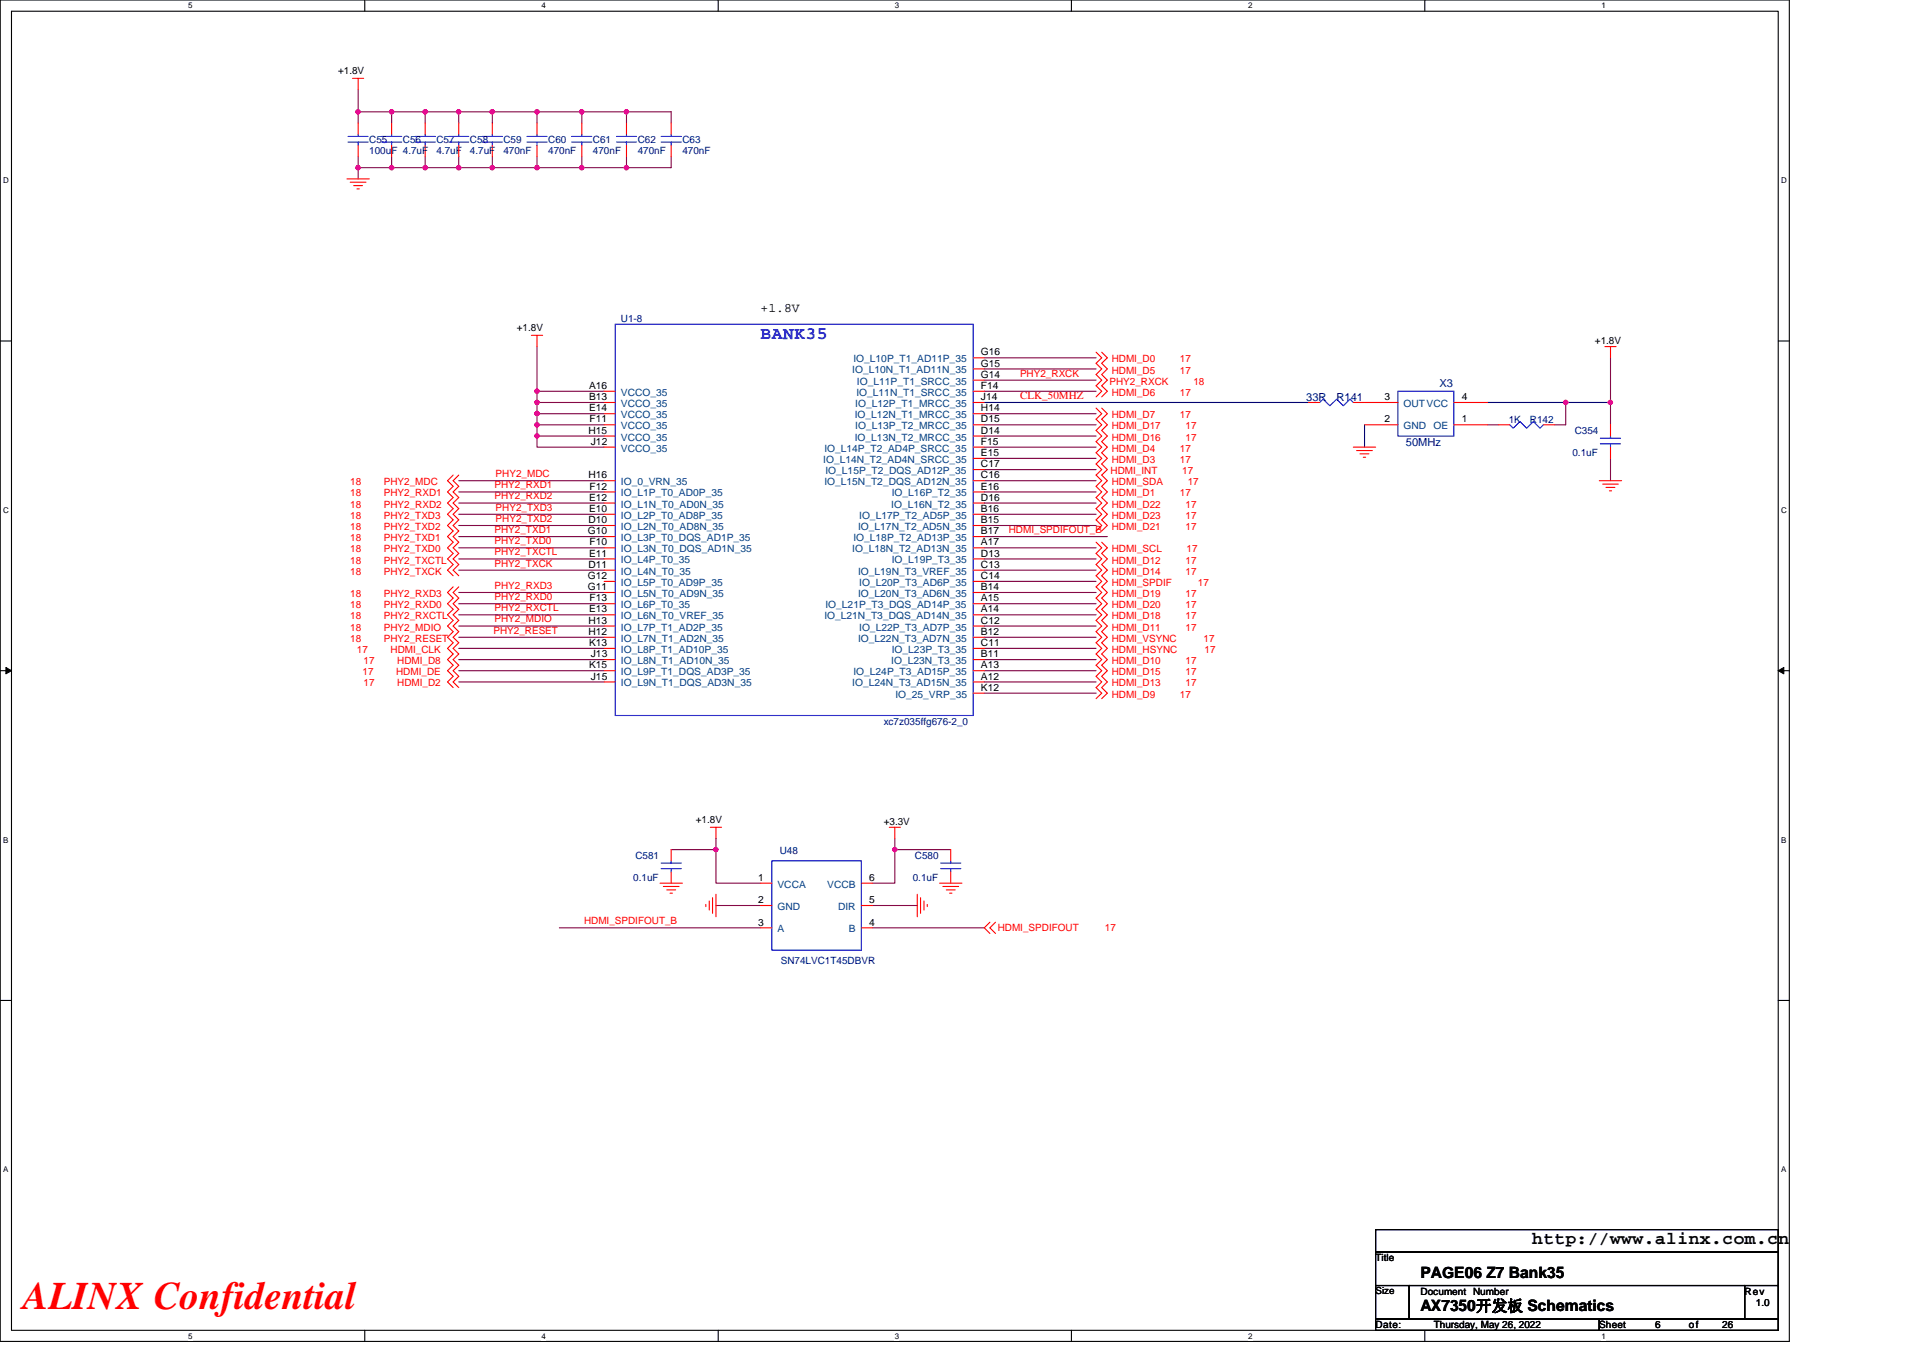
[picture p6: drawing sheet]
<svg xmlns="http://www.w3.org/2000/svg" width="297mm" height="210mm" viewBox="0 0 297 210" stroke-linecap="round" stroke-linejoin="round" font-family="sans-serif">
<path d="M0 0h276.4v207.3h-276.4zM1.8 1.7h272.9v203.8h-272.9z" fill="none" stroke="#000" stroke-width=".17"/>
<g fill="#fff">
<path d="M29.1 .2h.6v1.4h-.6z"/>
<path d="M29.1 205.7h.6v1.4h-.6z"/>
</g>
<path d="M56.3 0v1.7M56.3 205.5v1.8" fill="none" stroke="#000" stroke-width=".17"/>
<g fill="#fff">
<path d="M83.6 .2h.7v1.4h-.7z"/>
<path d="M83.6 205.7h.7v1.4h-.7z"/>
</g>
<path d="M110.9 0v1.7M110.9 205.5v1.8" fill="none" stroke="#000" stroke-width=".17"/>
<g fill="#fff">
<path d="M138.2 .2h.7v1.4h-.7z"/>
<path d="M138.2 205.7h.7v1.4h-.7z"/>
</g>
<path d="M165.5 0v1.7M165.5 205.5v1.8" fill="none" stroke="#000" stroke-width=".17"/>
<g fill="#fff">
<path d="M192.8 .2h.6v1.4h-.6z"/>
<path d="M192.8 205.7h.6v1.4h-.6z"/>
</g>
<path d="M220.1 0v1.7M220.1 205.5v1.8" fill="none" stroke="#000" stroke-width=".17"/>
<g fill="#fff">
<path d="M247.4 .2h.6v1.4h-.6z"/>
<path d="M247.4 205.7h.6v1.4h-.6z"/>
<path d="M.5 27.2h.8v1.4h-.8z"/>
<path d="M275.1 27.2h.9v1.4h-.9z"/>
<path d="M.5 78.1h.8v1.4h-.8z"/>
<path d="M275.1 78.1h.9v1.4h-.9z"/>
</g>
<path d="M0 52.7h1.8M274.7 52.7h1.7" fill="none" stroke="#000" stroke-width=".17"/>
<g fill="#fff">
<path d="M.5 129.1h.8v1.4h-.8z"/>
<path d="M275.1 129.1h.8v1.4h-.8z"/>
</g>
<path d="M0 103.6h1.8M274.7 103.6h1.7" fill="none" stroke="#000" stroke-width=".17"/>
<path d="M.9 103.1l.9 .5-.9 .5zM274.7 103.6l.8-.5v1z" fill="#000" stroke="#000" stroke-width=".15"/>
<g fill="#fff">
<path d="M.5 180h.8v1.4h-.8z"/>
<path d="M275.1 180h.8v1.4h-.8z"/>
</g>
<path d="M0 154.6h1.8M274.7 154.6h1.7M212.5 190h62.2v3.5h-62.2zM212.5 193.5h62.2v5.1h-62.2zM212.5 198.6h5.2v5.2h-5.2zM217.7 198.6h51.8v5.2h-51.8zM269.5 198.6h5.2v5.2h-5.2zM212.5 203.8h34.5v1.7h-34.5zM247 203.8h27.7v1.7h-27.7z" fill="none" stroke="#000" stroke-width=".17"/>
<g fill="none" stroke="#800040" stroke-width=".17">
<path d="M55.3 13.8v3.5M60.5 17.3h5.2M60.5 17.3v1.7M60.5 17.3h-5.2v1.7M65.7 17.3v1.7M65.7 17.3h5.2M70.9 17.3v1.7M70.9 17.3h5.1M76 17.3v1.7M76 17.3h6.9M82.9 17.3v1.7M82.9 17.3h7"/>
<path d="M89.9 17.3h6.9M89.9 17.3v1.7M96.8 17.3h6.9v1.7M96.8 17.3v1.7M55.3 25.9h5.2M55.3 25.9v1.7M55.3 24.2v1.7M60.5 24.2v1.7M60.5 25.9h5.2M65.7 24.2v1.7M65.7 25.9h5.2M70.9 24.2v1.7"/>
<path d="M70.9 25.9h5.1M76 24.2v1.7M76 25.9h6.9M82.9 24.2v1.7M82.9 25.9h7M89.9 25.9h6.9M89.9 24.2v1.7M96.8 24.2v1.7M103.7 24.2v1.7h-6.9M82.9 53.6v6.9h10.4M152 58.7h17.3M152 57h17.3"/>
<path d="M152 55.3h17.3M248.8 55.3v10.3M70.9 74.3h22.4M70.9 79.5h22.4M70.9 77.7h22.4M70.9 76h22.4M82.9 63.9v1.7M82.9 62.2v1.7M82.9 60.5v1.7M82.9 67.4v1.7h10.4M82.9 65.6v1.8h10.4M82.9 65.6h10.4"/>
<path d="M82.9 63.9h10.4M82.9 62.2h10.4M152 63.9h17.3M152 76h17.3M152 70.8h17.3M152 60.5h17.3M152 74.3h17.3M152 65.6h17.3M152 77.7h17.3M152 69.1h17.3M152 67.4h17.3M152 79.5h17.3"/>
<path d="M152 72.6h17.3M229.8 65.6h1.7M241.8 62.2v3.4h-1.7M248.8 70.8v3.5M70.9 91.5h22.4M70.9 98.5h22.4M70.9 84.6h22.4M70.9 86.4h22.4M70.9 81.2h22.4M70.9 82.9h22.4M70.9 88.1h22.4M70.9 93.3h22.4"/>
<path d="M70.9 96.7h22.4M70.9 95h22.4M152 82.9h19M152 86.4h17.3M152 95h17.3M152 84.6h17.3M152 81.2h17.3M152 98.5h17.3M152 96.7h17.3M152 88.1h17.3M152 93.3h17.3M152 91.5h17.3"/>
<path d="M152 89.8h17.3M70.9 100.2h22.4M70.9 103.6h22.4M70.9 101.9h22.4M70.9 105.4h22.4M152 105.4h17.3M152 103.6h17.3M152 101.9h17.3M152 107.1h17.3M152 100.2h17.3M110.6 139.9h6.9M110.6 131.3v5.2h6.9"/>
<path d="M110.6 129.5v1.8h-6.9M134.8 139.9h6.9M138.2 129.5v1.8M138.2 131.3v5.2h-3.4M138.2 131.3h8.7M86.4 143.4h31.1M134.8 143.4h17.2"/>
</g>
<g fill="#f0f" stroke="#f0f" stroke-width=".17">
<circle cx="89.8" cy="25.9" r=".34"/>
<circle cx="82.9" cy="25.9" r=".34"/>
<circle cx="55.3" cy="25.9" r=".34"/>
<circle cx="55.3" cy="17.3" r=".34"/>
<circle cx="60.5" cy="17.3" r=".34"/>
<circle cx="60.5" cy="25.9" r=".34"/>
<circle cx="76" cy="25.9" r=".34"/>
<circle cx="89.8" cy="17.3" r=".34"/>
<circle cx="96.8" cy="25.9" r=".34"/>
<circle cx="76" cy="17.3" r=".34"/>
<circle cx="65.7" cy="17.3" r=".34"/>
<circle cx="70.8" cy="17.3" r=".34"/>
<circle cx="96.8" cy="17.3" r=".34"/>
<circle cx="82.9" cy="17.3" r=".34"/>
<circle cx="65.7" cy="25.9" r=".34"/>
<circle cx="70.8" cy="25.9" r=".34"/>
<circle cx="82.9" cy="67.3" r=".34"/>
<circle cx="82.9" cy="65.6" r=".34"/>
<circle cx="82.9" cy="63.9" r=".34"/>
<circle cx="83" cy="62.2" r=".33"/>
<circle cx="82.9" cy="60.4" r=".34"/>
<circle cx="248.8" cy="62.2" r=".33"/>
<circle cx="241.9" cy="62.2" r=".33"/>
<circle cx="110.6" cy="131.3" r=".33"/>
<circle cx="138.2" cy="131.3" r=".33"/>
</g>
<path d="M152 62.2h50.1M210.8 65.6v3.5M229.8 62.2h19" fill="none" stroke="#000080" stroke-width=".17"/>
<g fill="none" stroke="#f00" stroke-width=".17">
<path d="M54.5 12.1h1.7M55.3 12.1v1.7M55.3 19v1.7M60.5 19v1.7M65.7 19v1.7M70.9 19v1.7M76 19v1.7M82.9 19v1.7M89.9 19v1.7M96.8 19v1.7M103.7 19v1.7M53.6 27.6h3.4"/>
<path d="M54.1 28.2h2.4M54.6 28.7h1.4M55.1 29.2h.4M55.3 22.5v1.7M60.5 22.5v1.7M65.7 22.5v1.7M70.9 22.5v1.7M76 22.5v1.7M82.9 22.5v1.7M89.9 22.5v1.7M96.8 22.5v1.7M103.7 22.5v1.7"/>
<path d="M82.1 51.8h1.7M82.9 51.8v1.8M150.3 55.3h1.7M150.3 57h1.7M150.3 58.7h1.7M169.3 54.4l.9 .9-.9 .8 .9 .9-.9 .9 .9 .8-.9 .9 .9 .9-.9 .8M170.2 54.4l.8 .9-.8 .8 .8 .9-.8 .9 .8 .8-.8 .9 .8 .9-.8 .8M247.9 53.6h1.7M248.8 53.6v1.7M70 73.4l-.9 .9 .9 .8-.9 .9 .9 .9-.9 .8 .9 .9-.9 .9 .9 .8-.9 .9 .9 .8-.9 .9 .9 .9-.9 .8 .9 .9-.9 .9 .9 .8-.9 .9 .9 .9M70.9 73.4l-.9 .9 .9 .8-.9 .9 .9 .9-.9 .8 .9 .9-.9 .9 .9 .8-.9 .9 .9 .8-.9 .9 .9 .9-.9 .8 .9 .9-.9 .9 .9 .8-.9 .9 .9 .9M93.3 74.3h1.7"/>
<path d="M93.3 76h1.7M93.3 77.7h1.7M93.3 79.5h1.7M93.3 60.5h1.7M93.3 62.2h1.7M93.3 63.9h1.7M93.3 65.6h1.7M93.3 67.4h1.7M93.3 69.1h1.7M150.3 60.5h1.7M150.3 62.2h1.7M150.3 63.9h1.7"/>
<path d="M150.3 65.6h1.7M150.3 67.4h1.7M150.3 69.1h1.7M150.3 70.8h1.7M150.3 72.6h1.7M150.3 74.3h1.7M150.3 76h1.7M150.3 77.7h1.7M150.3 79.5h1.7M169.3 63.1l.9 .8-.9 .9 .9 .8-.9 .9 .9 .9-.9 .8 .9 .9-.9 .9 .9 .8-.9 .9 .9 .9-.9 .8 .9 .9-.9 .8 .9 .9-.9 .9 .9 .8-.9 .9 .9 .9-.9 .8 .9 .9-.9 .8M170.2 63.1l.8 .8-.8 .9 .8 .8-.8 .9 .8 .9-.8 .8 .8 .9-.8 .9 .8 .8-.8 .9 .8 .9-.8 .8 .8 .9-.8 .8 .8 .9-.8 .9 .8 .8-.8 .9 .8 .9-.8 .8 .8 .9-.8 .8M202.1 62.2h1.8"/>
<path d="M209 69.1h3.5M209 62.2h6.9M209.5 69.6h2.5M210.1 70.1h1.4M210.6 70.7h.3M210.8 65.6h5.1M224.6 62.2h5.2M224.6 65.6h5.2M231.5 65.6h1.7M238.4 65.6h1.7M247 74.3h3.5M247.6 74.8h2.4"/>
<path d="M248.1 75.3h1.3M248.6 75.8h.3M248.8 65.6v1.8M248.8 69.1v1.7M70 90.7l-.9 .8 .9 .9-.9 .9 .9 .8-.9 .9 .9 .9-.9 .8 .9 .9-.9 .9 .9 .8-.9 .9 .9 .8-.9 .9 .9 .9-.9 .8 .9 .9-.9 .9 .9 .8M70.9 90.7l-.9 .8 .9 .9-.9 .9 .9 .8-.9 .9 .9 .9-.9 .8 .9 .9-.9 .9 .9 .8-.9 .9 .9 .8-.9 .9 .9 .9-.9 .8 .9 .9-.9 .9 .9 .8M93.3 81.2h1.7M93.3 82.9h1.7M93.3 84.6h1.7M93.3 86.4h1.7M93.3 88.1h1.7M93.3 89.8h1.7"/>
<path d="M93.3 91.5h1.7M93.3 93.3h1.7M93.3 95h1.7M93.3 96.7h1.7M93.3 98.5h1.7M150.3 81.2h1.7M150.3 82.9h1.7M150.3 84.6h1.7M150.3 86.4h1.7M150.3 88.1h1.7M150.3 89.8h1.7M150.3 91.5h1.7"/>
<path d="M150.3 93.3h1.7M150.3 95h1.7M150.3 96.7h1.7M150.3 98.5h1.7M169.3 83.8l.9 .8-.9 .9 .9 .9-.9 .8 .9 .9-.9 .9 .9 .8-.9 .9 .9 .8-.9 .9 .9 .9-.9 .8 .9 .9-.9 .9 .9 .8-.9 .9 .9 .9-.9 .8 .9 .9-.9 .8 .9 .9-.9 .9 .9 .8-.9 .9 .9 .9-.9 .8 .9 .9-.9 .9M170.2 83.8l.8 .8-.8 .9 .8 .9-.8 .8 .8 .9-.8 .9 .8 .8-.8 .9 .8 .8-.8 .9 .8 .9-.8 .8 .8 .9-.8 .9 .8 .8-.8 .9 .8 .9-.8 .8 .8 .9-.8 .8 .8 .9-.8 .9 .8 .8-.8 .9 .8 .9-.8 .8 .8 .9-.8 .9M93.3 100.2h1.7M93.3 101.9h1.7M93.3 103.6h1.7M93.3 105.4h1.7M150.3 100.2h1.7M150.3 101.9h1.7"/>
<path d="M150.3 103.6h1.7M150.3 105.4h1.7M150.3 107.1h1.7M102 136.5h3.4M102.5 137h2.4M103 137.5h1.4M103.5 138h.4M103.7 131.3v1.7M103.7 134.7v1.8M109 139.7v.4M109.6 139.2v1.4M109.7 127.8h1.8"/>
<path d="M110.1 138.7v2.4M110.6 127.8v1.7M110.6 138.2v3.4M117.5 136.5h1.7M117.5 139.9h1.7M133.1 139.9h1.7M133.1 136.5h1.7M137.4 127.8h1.7M138.2 127.8v1.7M141.7 138.2v3.4M142.2 138.7v2.4M142.7 139.2v1.4"/>
<path d="M143.2 139.7v.4M145.1 136.5h3.5M145.6 137h2.5M146.2 137.5h1.3M146.7 138h.3M146.9 131.3v1.7M146.9 134.7v1.8M117.5 143.4h1.7M133.1 143.4h1.7M152.9 142.5l-.9 .9 .9 .8M153.8 142.5l-.9 .9 .9 .8"/>
</g>
<g fill="none" stroke="#00f" stroke-width=".17">
<path d="M53.8 21.9h3.1M53.8 21.1h3.1M55.3 20.7v.4M55.3 21.9v.6M58.9 21.9h3.2M58.9 21.1h3.2M60.5 20.7v.4M60.5 21.9v.6M64.1 21.9h3.1M64.1 21.1h3.1M65.7 20.7v.4M65.7 21.9v.6"/>
<path d="M69.3 21.9h3.1M69.3 21.1h3.1M70.9 20.7v.4M70.9 21.9v.6M74.5 21.9h3.1M74.5 21.1h3.1M76 20.7v.4M76 21.9v.6M81.4 21.9h3.1M81.4 21.1h3.1M82.9 20.7v.4M82.9 21.9v.6"/>
<path d="M88.3 21.9h3.1M88.3 21.1h3.1M89.9 20.7v.4M89.9 21.9v.6M95.2 21.9h3.1M95.2 21.1h3.1M96.8 20.7v.4M96.8 21.9v.6M102.1 21.9h3.1M102.1 21.1h3.1M103.7 20.7v.4M103.7 21.9v.6"/>
<path d="M95 50.1h55.3v60.5h-55.3zM203.9 62.2l.5-.5 1 1 1.1-1 1 1 1-1 .5 .5M215.9 60.5h8.7v6.9h-8.7zM233.2 65.6l.5 .6 1.1-1.1 1 1.1 1.1-1.1 1 1.1 .5-.6M247.2 68.6h3.1M247.2 67.7h3.1M248.8 67.4v.3M248.8 68.6v.5M102.1 134.2h3.1M102.1 133.4h3.1M103.7 133v.4M103.7 134.2v.5"/>
<path d="M119.2 133h13.9v13.8h-13.9zM145.3 134.2h3.1M145.3 133.4h3.1M146.9 133v.4M146.9 134.2v.5"/>
</g>
<text font-size="6" fill="#f00" x="3.5" y="202.3">ALINX Confidential</text>
<text font-size="2.8" fill="#00f" x="117.5" y="52.4">BANK35</text>
<text font-size="2.8" x="236.7" y="192.3">http://www.alinx.com.cn</text>
<g font-size="2.4">
<text x="219.4" y="197.4">PAGE06 Z7 Bank35</text>
<text x="219.4" y="202.6">AX7350开发板 Schematics</text>
</g>
<text font-size="2" x="117.5" y="48.3">+1.8V</text>
<g font-size="1.7" fill="#000080">
<text x="222.3" y="59.8">X3</text>
<text x="201.8" y="62">33R</text>
<text x="206.5" y="62">R141</text>
<text x="217.2" y="68.9">50MHz</text>
</g>
<text font-size="1.7" fill="#f00" x="157.6" y="61.6">CLK_50MHZ</text>
<g font-size="1.5">
<text x="52.2" y="11.4">+1.8V</text>
<text x="79.8" y="51.1">+1.8V</text>
<text x="246.4" y="53.2">+1.8V</text>
<text x="151.5" y="56.6">G15</text>
<text x="151.5" y="58.4">G14</text>
<text x="151.5" y="54.9">G16</text>
<text x="91" y="60.1">A16</text>
<text x="91" y="61.8">B13</text>
<text x="91" y="63.6">E14</text>
<text x="91.1" y="65.3">F11</text>
<text x="151.5" y="63.6">H14</text>
<text x="151.5" y="61.8">J14</text>
<text x="151.5" y="65.3">D15</text>
<text x="151.5" y="60.1">F14</text>
<text x="213.8" y="65.3">2</text>
<text x="213.8" y="61.8">3</text>
<text x="225.8" y="61.8">4</text>
<text x="225.8" y="65.3">1</text>
<text x="90.9" y="67">H15</text>
<text x="91.3" y="68.7">J12</text>
<text x="151.5" y="67">D14</text>
<text x="151.5" y="70.5">E15</text>
<text x="151.5" y="68.7">F15</text>
<text x="90.9" y="73.9">H16</text>
<text x="91" y="77.4">E12</text>
<text x="91.1" y="75.6">F12</text>
<text x="151.5" y="73.9">C16</text>
<text x="151.5" y="77.4">D16</text>
<text x="151.5" y="75.6">E16</text>
<text x="151.5" y="72.2">C17</text>
<text x="90.8" y="82.6">G10</text>
<text x="90.9" y="80.8">D10</text>
<text x="91" y="79.1">E10</text>
<text x="151.5" y="80.8">B15</text>
<text x="151.5" y="82.6">B17</text>
<text x="151.5" y="79.1">B16</text>
<text x="90.8" y="89.5">G12</text>
<text x="90.9" y="87.7">D11</text>
<text x="91" y="86">E11</text>
<text x="91.1" y="84.3">F10</text>
<text x="151.5" y="84.3">A17</text>
<text x="151.5" y="86">D13</text>
<text x="151.5" y="87.7">C13</text>
<text x="151.5" y="89.5">C14</text>
<text x="90.8" y="91.2">G11</text>
<text x="91" y="94.6">E13</text>
<text x="91.1" y="92.9">F13</text>
<text x="151.5" y="94.6">A14</text>
<text x="151.5" y="91.2">B14</text>
<text x="151.5" y="92.9">A15</text>
<text x="90.9" y="96.4">H13</text>
<text x="90.9" y="98.1">H12</text>
<text x="91" y="99.8">K13</text>
<text x="91.3" y="101.6">J13</text>
<text x="151.5" y="101.6">B11</text>
<text x="151.5" y="98.1">B12</text>
<text x="151.5" y="99.8">C11</text>
<text x="151.5" y="96.4">C12</text>
<text x="91" y="103.3">K15</text>
<text x="91.3" y="105">J15</text>
<text x="151.5" y="105">A12</text>
<text x="151.5" y="106.7">K12</text>
<text x="151.5" y="103.3">A13</text>
<text x="107.5" y="127.1">+1.8V</text>
<text x="136.5" y="127.5">+3.3V</text>
<text x="117.1" y="136.1">1</text>
<text x="134.3" y="136.1">6</text>
<text x="117.1" y="139.6">2</text>
<text x="117.1" y="143">3</text>
<text x="134.3" y="143">4</text>
<text x="134.3" y="139.6">5</text>
<text x="212.5" y="194.9">Title</text>
<text x="212.5" y="200">Size</text>
<text x="219.4" y="200">Document Number</text>
<text x="269.5" y="200">Rev</text>
<text x="271.2" y="201.8">1.0</text>
<text x="212.5" y="205.2">Date:</text>
<text x="221.5" y="205.2">Thursday, May 26, 2022</text>
<text x="247" y="205.2">Sheet</text>
<text x="255.7" y="205.2">6</text>
<text x="260.9" y="205.2">of</text>
<text x="266" y="205.2">26</text>
</g>
<g font-size="1.5" fill="#000080">
<text x="57" y="22.1">C55</text>
<text x="57" y="23.9">100uF 4.7uF</text>
<text x="62.2" y="22.1">C56</text>
<text x="67.4" y="22.1">C57</text>
<text x="67.4" y="23.9">4.7uF</text>
<text x="72.6" y="22.1">C58</text>
<text x="72.6" y="23.9">4.7uF</text>
<text x="77.8" y="22.1">C59</text>
<text x="77.8" y="23.9">470nF</text>
<text x="84.7" y="22.1">C60</text>
<text x="84.7" y="23.9">470nF</text>
<text x="91.6" y="22.1">C61</text>
<text x="91.6" y="23.9">470nF</text>
<text x="98.5" y="22.1">C62</text>
<text x="98.5" y="23.9">470nF</text>
<text x="105.4" y="22.1">C63</text>
<text x="105.4" y="23.9">470nF</text>
<text x="95.9" y="49.8">U1-8</text>
<text x="233" y="65.3">1K</text>
<text x="236.3" y="65.3">R142</text>
<text x="242.9" y="70.5">0.1uF</text>
<text x="243.2" y="67">C354</text>
<text x="136.5" y="112">xc7z035ffg676-2_0</text>
<text x="120.4" y="132">U48</text>
<text x="97.8" y="136.1">0.1uF</text>
<text x="98.1" y="132.7">C581</text>
<text x="141" y="136.1">0.1uF</text>
<text x="141.3" y="132.7">C580</text>
<text x="120.6" y="148.9">SN74LVC1T45DBVR</text>
</g>
<g font-size="1.5" fill="#004080">
<text x="131.7" y="57.7">IO_L10N_T1_AD11N_35</text>
<text x="131.8" y="56">IO_L10P_T1_AD11P_35</text>
<text x="132.4" y="59.4">IO_L11P_T1_SRCC_35</text>
<text x="95.9" y="61.2">VCCO_35</text>
<text x="95.9" y="62.9">VCCO_35</text>
<text x="95.9" y="64.6">VCCO_35</text>
<text x="132" y="64.6">IO_L12N_T1_MRCC_35</text>
<text x="132.1" y="62.9">IO_L12P_T1_MRCC_35</text>
<text x="132.3" y="61.2">IO_L11N_T1_SRCC_35</text>
<text x="216.8" y="62.9">OUTVCC</text>
<text x="95.9" y="66.3">VCCO_35</text>
<text x="95.9" y="68.1">VCCO_35</text>
<text x="95.9" y="69.8">VCCO_35</text>
<text x="127.2" y="71.5">IO_L14N_T2_AD4N_SRCC_35</text>
<text x="127.3" y="69.8">IO_L14P_T2_AD4P_SRCC_35</text>
<text x="132" y="68.1">IO_L13N_T2_MRCC_35</text>
<text x="132.1" y="66.3">IO_L13P_T2_MRCC_35</text>
<text x="216.8" y="66.3">GND</text>
<text x="221.4" y="66.3">OE</text>
<text x="95.9" y="75">IO_0_VRN_35</text>
<text x="95.9" y="76.7">IO_L1P_T0_AD0P_35</text>
<text x="127.3" y="75">IO_L15N_T2_DQS_AD12N_35</text>
<text x="127.5" y="73.3">IO_L15P_T2_DQS_AD12P_35</text>
<text x="137.7" y="76.7">IO_L16P_T2_35</text>
<text x="95.9" y="78.4">IO_L1N_T0_AD0N_35</text>
<text x="95.9" y="80.2">IO_L2P_T0_AD8P_35</text>
<text x="95.9" y="81.9">IO_L2N_T0_AD8N_35</text>
<text x="95.9" y="83.6">IO_L3P_T0_DQS_AD1P_35</text>
<text x="131.8" y="83.6">IO_L18P_T2_AD13P_35</text>
<text x="132.5" y="81.9">IO_L17N_T2_AD5N_35</text>
<text x="132.7" y="80.2">IO_L17P_T2_AD5P_35</text>
<text x="137.7" y="78.4">IO_L16N_T2_35</text>
<text x="95.9" y="85.3">IO_L3N_T0_DQS_AD1N_35</text>
<text x="95.9" y="87.1">IO_L4P_T0_35</text>
<text x="95.9" y="88.8">IO_L4N_T0_35</text>
<text x="131.7" y="85.3">IO_L18N_T2_AD13N_35</text>
<text x="132.5" y="88.8">IO_L19N_T3_VREF_35</text>
<text x="137.7" y="87.1">IO_L19P_T3_35</text>
<text x="95.9" y="90.5">IO_L5P_T0_AD9P_35</text>
<text x="95.9" y="92.2">IO_L5N_T0_AD9N_35</text>
<text x="95.9" y="94">IO_L6P_T0_35</text>
<text x="95.9" y="95.7">IO_L6N_T0_VREF_35</text>
<text x="127.3" y="95.7">IO_L21N_T3_DQS_AD14N_35</text>
<text x="127.5" y="94">IO_L21P_T3_DQS_AD14P_35</text>
<text x="132.5" y="92.2">IO_L20N_T3_AD6N_35</text>
<text x="132.7" y="90.5">IO_L20P_T3_AD6P_35</text>
<text x="95.9" y="97.4">IO_L7P_T1_AD2P_35</text>
<text x="95.9" y="99.2">IO_L7N_T1_AD2N_35</text>
<text x="95.9" y="100.9">IO_L8P_T1_AD10P_35</text>
<text x="132.5" y="99.2">IO_L22N_T3_AD7N_35</text>
<text x="132.7" y="97.4">IO_L22P_T3_AD7P_35</text>
<text x="137.7" y="100.9">IO_L23P_T3_35</text>
<text x="95.9" y="102.6">IO_L8N_T1_AD10N_35</text>
<text x="95.9" y="104.3">IO_L9P_T1_DQS_AD3P_35</text>
<text x="95.9" y="106.1">IO_L9N_T1_DQS_AD3N_35</text>
<text x="131.7" y="106.1">IO_L24N_T3_AD15N_35</text>
<text x="131.8" y="104.3">IO_L24P_T3_AD15P_35</text>
<text x="137.7" y="102.6">IO_L23N_T3_35</text>
<text x="138.3" y="107.8">IO_25_VRP_35</text>
<text x="120.1" y="137.2">VCCA</text>
<text x="127.8" y="137.2">VCCB</text>
<text x="120.1" y="140.6">GND</text>
<text x="129.5" y="140.6">DIR</text>
<text x="120.1" y="144.1">A</text>
<text x="131.1" y="144.1">B</text>
</g>
<g font-size="1.5" fill="#f00">
<text x="157.6" y="58.2">PHY2_RXCK</text>
<text x="171.4" y="59.4">PHY2_RXCK</text>
<text x="171.7" y="57.7">HDMI_D5</text>
<text x="171.7" y="56">HDMI_D0</text>
<text x="182.3" y="57.7">17</text>
<text x="182.3" y="56">17</text>
<text x="184.3" y="59.4">18</text>
<text x="171.7" y="64.6">HDMI_D7</text>
<text x="171.7" y="61.2">HDMI_D6</text>
<text x="182.3" y="64.6">17</text>
<text x="182.3" y="61.2">17</text>
<text x="171.7" y="71.5">HDMI_D3</text>
<text x="171.7" y="66.4">HDMI_D17</text>
<text x="171.7" y="69.8">HDMI_D4</text>
<text x="171.7" y="68.1">HDMI_D16</text>
<text x="182.3" y="71.5">17</text>
<text x="182.3" y="69.8">17</text>
<text x="183.1" y="66.4">17</text>
<text x="183.1" y="68.1">17</text>
<text x="54.1" y="75">18</text>
<text x="54.1" y="76.7">18</text>
<text x="59.3" y="75">PHY2_MDC</text>
<text x="59.3" y="76.7">PHY2_RXD1</text>
<text x="76.4" y="77.2">PHY2_RXD2</text>
<text x="76.4" y="75.5">PHY2_RXD1</text>
<text x="76.6" y="73.7">PHY2_MDC</text>
<text x="171.6" y="73.3">HDMI_INT</text>
<text x="171.7" y="76.7">HDMI_D1</text>
<text x="171.7" y="75">HDMI_SDA</text>
<text x="182.3" y="76.7">17</text>
<text x="182.6" y="73.3">17</text>
<text x="183.5" y="75">17</text>
<text x="54.1" y="80.2">18</text>
<text x="54.1" y="81.9">18</text>
<text x="54.1" y="83.6">18</text>
<text x="54.1" y="78.4">18</text>
<text x="59.3" y="80.2">PHY2_TXD3</text>
<text x="59.3" y="81.9">PHY2_TXD2</text>
<text x="59.3" y="83.6">PHY2_TXD1</text>
<text x="59.3" y="78.4">PHY2_RXD2</text>
<text x="76.4" y="82.4">PHY2_TXD1</text>
<text x="76.6" y="78.9">PHY2_TXD3</text>
<text x="76.6" y="80.6">PHY2_TXD2</text>
<text x="155.8" y="82.4">HDMI_SPDIFOUT_B</text>
<text x="171.7" y="81.9">HDMI_D21</text>
<text x="171.7" y="78.4">HDMI_D22</text>
<text x="171.7" y="80.2">HDMI_D23</text>
<text x="183.1" y="81.9">17</text>
<text x="183.1" y="78.4">17</text>
<text x="183.1" y="80.2">17</text>
<text x="54.1" y="85.3">18</text>
<text x="54.1" y="87.1">18</text>
<text x="54.1" y="88.8">18</text>
<text x="59.3" y="85.3">PHY2_TXD0</text>
<text x="59.3" y="87.1">PHY2_TXCTL</text>
<text x="59.3" y="88.8">PHY2_TXCK</text>
<text x="76.4" y="84.1">PHY2_TXD0</text>
<text x="76.4" y="85.8">PHY2_TXCTL</text>
<text x="76.4" y="87.5">PHY2_TXCK</text>
<text x="171.7" y="87.1">HDMI_D12</text>
<text x="171.7" y="85.3">HDMI_SCL</text>
<text x="171.7" y="88.8">HDMI_D14</text>
<text x="183.1" y="87.1">17</text>
<text x="183.1" y="88.8">17</text>
<text x="183.3" y="85.3">17</text>
<text x="54.1" y="92.3">18</text>
<text x="54.1" y="94">18</text>
<text x="54.1" y="95.7">18</text>
<text x="59.3" y="92.3">PHY2_RXD3</text>
<text x="59.3" y="94">PHY2_RXD0</text>
<text x="59.3" y="95.7">PHY2_RXCTL</text>
<text x="76.4" y="91">PHY2_RXD3</text>
<text x="76.4" y="92.7">PHY2_RXD0</text>
<text x="76.4" y="94.4">PHY2_RXCTL</text>
<text x="171.7" y="95.7">HDMI_D18</text>
<text x="171.7" y="90.5">HDMI_SPDIF</text>
<text x="171.7" y="94">HDMI_D20</text>
<text x="171.7" y="92.3">HDMI_D19</text>
<text x="183.1" y="95.7">17</text>
<text x="183.1" y="94">17</text>
<text x="183.1" y="92.3">17</text>
<text x="185" y="90.5">17</text>
<text x="54.1" y="99.2">18</text>
<text x="54.1" y="97.4">18</text>
<text x="55.1" y="100.9">17</text>
<text x="59.3" y="99.2">PHY2_RESET</text>
<text x="59.3" y="97.4">PHY2_MDIO</text>
<text x="60.3" y="100.9">HDMI_CLK</text>
<text x="76.2" y="97.9">PHY2_RESET</text>
<text x="76.4" y="96.2">PHY2_MDIO</text>
<text x="171.7" y="99.2">HDMI_VSYNC</text>
<text x="171.7" y="97.4">HDMI_D11</text>
<text x="171.7" y="100.9">HDMI_HSYNC</text>
<text x="183.1" y="97.4">17</text>
<text x="185.9" y="99.2">17</text>
<text x="186.1" y="100.9">17</text>
<text x="56" y="104.4">17</text>
<text x="56.2" y="102.6">17</text>
<text x="56.2" y="106.1">17</text>
<text x="61.2" y="104.4">HDMI_DE</text>
<text x="61.4" y="102.6">HDMI_D8</text>
<text x="61.4" y="106.1">HDMI_D2</text>
<text x="171.7" y="106.1">HDMI_D13</text>
<text x="171.7" y="104.4">HDMI_D15</text>
<text x="171.7" y="102.6">HDMI_D10</text>
<text x="171.7" y="107.8">HDMI_D9</text>
<text x="182.3" y="107.8">17</text>
<text x="183.1" y="106.1">17</text>
<text x="183.1" y="104.4">17</text>
<text x="183.1" y="102.6">17</text>
<text x="90.2" y="142.8">HDMI_SPDIFOUT_B</text>
<text x="154.1" y="143.9">HDMI_SPDIFOUT</text>
<text x="170.7" y="143.9">17</text>
</g>
<g font-size="1.2">
<text x="29.1" y="1.3">5</text>
<text x="83.6" y="1.3">4</text>
<text x="138.2" y="1.3">3</text>
<text x="192.8" y="1.3">2</text>
<text x="247.4" y="1.3">1</text>
<text x=".5" y="28.3">D</text>
<text x="275.1" y="28.3">D</text>
<text x=".5" y="79.2">C</text>
<text x="275.1" y="79.2">C</text>
<text x=".5" y="130.2">B</text>
<text x="275.1" y="130.2">B</text>
<text x=".5" y="181.1">A</text>
<text x="275.1" y="181.1">A</text>
<text x="29.1" y="206.8">5</text>
<text x="83.6" y="206.8">4</text>
<text x="138.2" y="206.8">3</text>
<text x="192.8" y="206.8">2</text>
<text x="247.4" y="206.8">1</text>
</g>
</svg>
